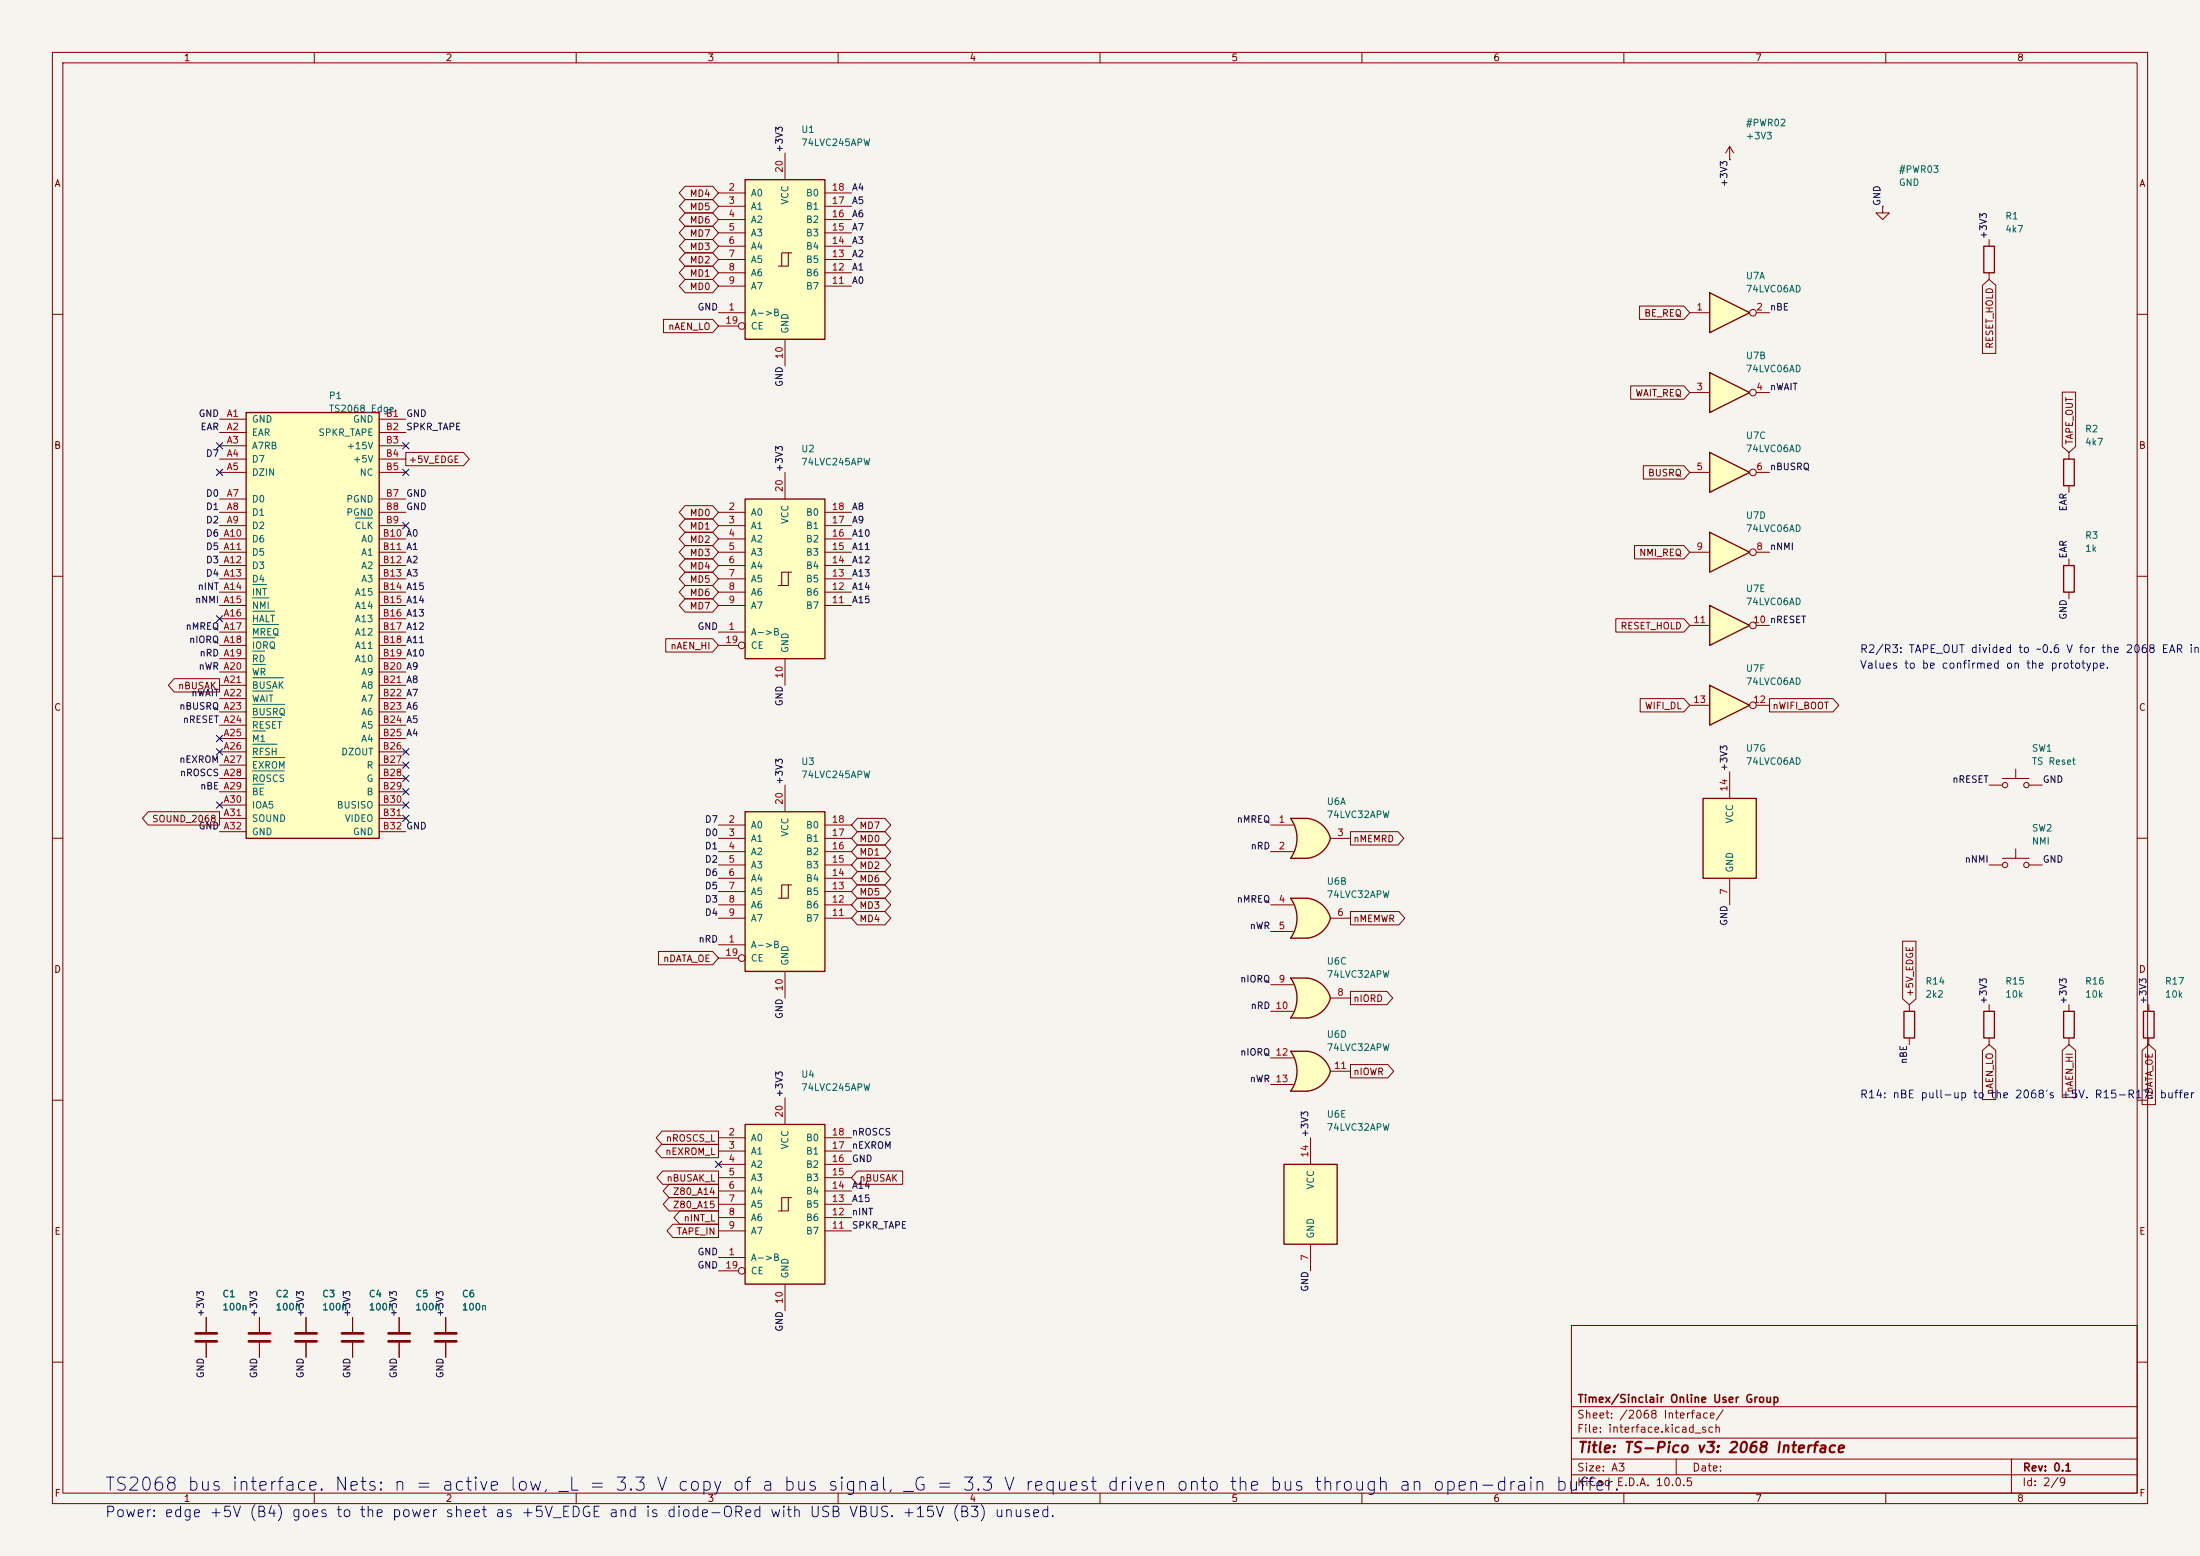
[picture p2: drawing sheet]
<svg xmlns="http://www.w3.org/2000/svg" width="420mm" height="297mm" viewBox="0 0 420 297" stroke-linecap="round" stroke-linejoin="round" font-family="sans-serif">
<path d="M0 0h420v297h-420z" fill="#f5f4ef" stroke="#f5f4ef" stroke-width=".19"/>
<g fill="none" stroke="#840000" stroke-width=".19">
<path d="M10 10h400v277h-400zM12 12h396v273h-396zM60 10v2M110 10v2M160 10v2M210 10v2M260 10v2M310 10v2M360 10v2M10 60h2M408 60h2M10 110h2"/>
<path d="M408 110h2M10 160h2M408 160h2M10 210h2M408 210h2M300 253h108v32h-108zM10 260h2M300 278.5h108M300 274.5h108M300 268.5h108M320 278.5v3M384 278.5v6.5"/>
<path d="M408 260h2M60 285v2M110 285v2M160 285v2M210 285v2M260 285v2M300 281.5h108M310 285v2M360 285v2"/>
</g>
<path d="M326.4 71.1l7.6 3.8-7.6 3.8z" fill="#ffffc2"/>
<path d="M326.4 71.1l7.6 3.8-7.6 3.8zM363.5 193h2v5.1h-2zM378.7 193h2v5.1h-2z" fill="none" stroke="#840000" stroke-width=".25"/>
<g fill="none" stroke="#840000" stroke-width=".19">
<path d="M322.6 74.9h3.8M335.3 74.9h2.5M364.5 191.8v1.2M364.5 198.1v1.3M379.7 191.8v1.2M379.7 198.1v1.3"/>
<circle cx="334.6" cy="74.9" r=".63"/>
</g>
<path d="M142.2 95.3h15.3v30.4h-15.3z" fill="#ffffc2"/>
<g fill="none" stroke="#840000" stroke-width=".19">
<path d="M137.2 97.8h5M149.9 90.2v5.1M157.5 97.8h5.1M137.2 100.3h5M137.2 102.9h5M137.2 105.4h5M137.2 108h5M137.2 110.5h5M137.2 113h5M137.2 115.6h5M150.5 109.2h-1.3v2.6M151.1 109.2h-.6v2.6h-1.9"/>
<path d="M157.5 100.3h5.1M157.5 102.9h5.1M157.5 105.4h5.1M157.5 108h5.1M157.5 110.5h5.1M157.5 113h5.1M157.5 115.6h5.1M137.2 120.7h5M137.2 123.2h3.8M149.9 125.7v5.1"/>
<circle cx="141.6" cy="123.2" r=".63"/>
</g>
<path d="M142.2 95.3h15.3v30.4h-15.3z" fill="none" stroke="#840000" stroke-width=".25"/>
<path d="M142.2 154.9h15.3v30.5h-15.3z" fill="#ffffc2"/>
<g fill="none" stroke="#840000" stroke-width=".19">
<path d="M137.2 157.5h5M149.9 149.9v5M157.5 157.5h5.1M379.7 149.9h2.6M382.3 148.6h5M384.8 146.8v1.8M387.3 149.9h2.6M137.2 160h5M137.2 162.6h5M137.2 165.1h5M137.2 167.6h5M137.2 170.2h5"/>
<path d="M137.2 172.7h5M137.2 175.3h5M150.5 168.9h-1.3v2.6M151.1 168.9h-.6v2.6h-1.9M157.5 160h5.1M157.5 162.6h5.1M157.5 165.1h5.1M157.5 167.6h5.1M157.5 170.2h5.1M157.5 172.7h5.1M157.5 175.3h5.1M379.7 165.1h2.6"/>
<path d="M382.3 163.8h5M384.8 162.1v1.7M387.3 165.1h2.6M137.2 180.3h5M137.2 182.9h3.8M149.9 185.4v5.1"/>
<circle cx="382.8" cy="149.9" r=".51"/>
<circle cx="386.8" cy="149.9" r=".51"/>
<circle cx="382.8" cy="165.1" r=".51"/>
<circle cx="386.8" cy="165.1" r=".51"/>
<circle cx="141.6" cy="182.9" r=".63"/>
</g>
<path d="M142.2 154.9h15.3v30.5h-15.3z" fill="none" stroke="#840000" stroke-width=".25"/>
<path d="M246.4 200.7h3.2M246.4 208.3h3.2" fill="none" stroke="#ffffc2" stroke-width=".19"/>
<g fill="#ffffc2" stroke="#ffffc2" stroke-width=".19">
<path d="M249 203.1l5 1.4a5.2 5.2 0 0 1-4.4 3.8z"/>
<path d="M249.6 200.7a5.1 5.1 0 0 1 4.4 3.8l-5 1.3z"/>
</g>
<path d="M246.4 200.7h3.2v7.6h-3.2a6.7 6.7 0 0 0 0-7.6z" fill="#ffffc2"/>
<path d="M409.2 193h2v5.1h-2zM246.4 200.7h3.2a5.1 5.1 0 0 1 4.4 3.8 5.2 5.2 0 0 1-4.4 3.8h-3.2a6.6 6.6 0 0 0 0-7.6z" fill="none" stroke="#840000" stroke-width=".25"/>
<path d="M410.2 191.8v1.2M410.2 198.1v1.3M242.6 201.9h4.3M242.6 207h4.3M254 204.5h3.8" fill="none" stroke="#840000" stroke-width=".19"/>
<path d="M245.1 222.2h10.2v15.3h-10.2z" fill="#ffffc2"/>
<path d="M245.1 222.2h10.2v15.3h-10.2z" fill="none" stroke="#840000" stroke-width=".25"/>
<path d="M250.2 217.2v5M250.2 237.5v5.1" fill="none" stroke="#840000" stroke-width=".19"/>
<path d="M142.2 214.6h15.3v30.5h-15.3z" fill="#ffffc2"/>
<g fill="none" stroke="#840000" stroke-width=".19">
<path d="M137.2 217.2h5M137.2 219.7h5M149.9 209.6v5M157.5 217.2h5.1M157.5 219.7h5.1M137.2 222.2h5M137.2 224.8h5M137.2 227.3h5M137.2 229.9h5M137.2 232.4h5M137.2 234.9h5M150.5 228.6h-1.3v2.5"/>
<path d="M151.1 228.6h-.6v2.5h-1.9M157.5 222.2h5.1M157.5 224.8h5.1M157.5 227.3h5.1M157.5 229.9h5.1M157.5 232.4h5.1M157.5 234.9h5.1M137.2 240h5M137.2 242.6h3.8M149.9 245.1v5.1"/>
<circle cx="141.6" cy="242.6" r=".63"/>
</g>
<path d="M142.2 214.6h15.3v30.5h-15.3z" fill="none" stroke="#840000" stroke-width=".25"/>
<path d="M246.4 186.7h3.2M246.4 194.3h3.2" fill="none" stroke="#ffffc2" stroke-width=".19"/>
<g fill="#ffffc2" stroke="#ffffc2" stroke-width=".19">
<path d="M249 189.1l5 1.4a5.2 5.2 0 0 1-4.4 3.8z"/>
<path d="M249.6 186.7a5.1 5.1 0 0 1 4.4 3.8l-5 1.3z"/>
</g>
<path d="M246.4 186.7h3.2v7.6h-3.2a6.7 6.7 0 0 0 0-7.6z" fill="#ffffc2"/>
<path d="M246.4 186.7h3.2a5.1 5.1 0 0 1 4.4 3.8 5.2 5.2 0 0 1-4.4 3.8h-3.2a6.6 6.6 0 0 0 0-7.6z" fill="none" stroke="#840000" stroke-width=".25"/>
<path d="M242.6 188h4.3M242.6 193h4.3M254 190.5h3.8" fill="none" stroke="#840000" stroke-width=".19"/>
<path d="M246.4 156.2h3.2M246.4 163.8h3.2" fill="none" stroke="#ffffc2" stroke-width=".19"/>
<g fill="#ffffc2" stroke="#ffffc2" stroke-width=".19">
<path d="M249 158.7l5 1.3a5.2 5.2 0 0 1-4.4 3.8z"/>
<path d="M249.6 156.2a5.1 5.1 0 0 1 4.4 3.8l-5 1.3z"/>
</g>
<path d="M246.4 156.2h3.2v7.6h-3.2a6.7 6.7 0 0 0 0-7.6z" fill="#ffffc2"/>
<path d="M246.4 156.2h3.2a5.1 5.1 0 0 1 4.4 3.8 5.2 5.2 0 0 1-4.4 3.8h-3.2a6.6 6.6 0 0 0 0-7.6z" fill="none" stroke="#840000" stroke-width=".25"/>
<path d="M242.6 157.5h4.3M242.6 162.6h4.3M254 160h3.8" fill="none" stroke="#840000" stroke-width=".19"/>
<path d="M246.4 171.5h3.2M246.4 179.1h3.2" fill="none" stroke="#ffffc2" stroke-width=".19"/>
<g fill="#ffffc2" stroke="#ffffc2" stroke-width=".19">
<path d="M249 173.9l5 1.4a5.2 5.2 0 0 1-4.4 3.8z"/>
<path d="M249.6 171.5a5.1 5.1 0 0 1 4.4 3.8l-5 1.3z"/>
</g>
<path d="M246.4 171.5h3.2v7.6h-3.2a6.7 6.7 0 0 0 0-7.6z" fill="#ffffc2"/>
<path d="M246.4 171.5h3.2a5.1 5.1 0 0 1 4.4 3.8 5.2 5.2 0 0 1-4.4 3.8h-3.2a6.6 6.6 0 0 0 0-7.6z" fill="none" stroke="#840000" stroke-width=".25"/>
<path d="M330.2 30.5h.1M330.2 27.9l-.8 1.3M330.2 27.9l.8 1.3M330.2 27.9v2.6M242.6 172.7h4.3M242.6 177.8h4.3M254 175.3h3.8" fill="none" stroke="#840000" stroke-width=".19"/>
<path d="M142.2 34.3h15.3v30.5h-15.3z" fill="#ffffc2"/>
<g fill="none" stroke="#840000" stroke-width=".19">
<path d="M137.2 36.8h5M137.2 39.4h5M149.9 29.2v5.1M157.5 36.8h5.1M157.5 39.4h5.1M137.2 59.7h5M137.2 41.9h5M137.2 44.5h5M137.2 47h5M137.2 49.5h5M137.2 52.1h5M137.2 54.6h5"/>
<path d="M150.5 48.3h-1.3v2.5M151.1 48.3h-.6v2.5h-1.9M157.5 41.9h5.1M157.5 44.5h5.1M157.5 47h5.1M157.5 49.5h5.1M157.5 52.1h5.1M157.5 54.6h5.1M137.2 62.2h3.8M149.9 64.8v5.1M395 191.8v1.2M395 198.1v1.3"/>
<path d="M85.1 251.5v2.8M85.1 256.3v2.8"/>
<circle cx="141.6" cy="62.2" r=".63"/>
</g>
<path d="M142.2 34.3h15.3v30.5h-15.3zM394 193h2v5.1h-2z" fill="none" stroke="#840000" stroke-width=".25"/>
<path d="M83.1 254.5h4M83.1 256h4" fill="none" stroke="#840000" stroke-width=".51"/>
<path d="M325.1 152.4h10.2v15.2h-10.2z" fill="#ffffc2"/>
<path d="M325.1 152.4h10.2v15.2h-10.2z" fill="none" stroke="#840000" stroke-width=".25"/>
<path d="M330.2 147.3v5.1M330.2 167.6v5.1M67.3 251.5v2.8M67.3 256.3v2.8" fill="none" stroke="#840000" stroke-width=".19"/>
<path d="M65.3 254.5h4M65.3 256h4" fill="none" stroke="#840000" stroke-width=".51"/>
<path d="M326.4 130.8l7.6 3.8-7.6 3.8z" fill="#ffffc2"/>
<path d="M326.4 130.8l7.6 3.8-7.6 3.8z" fill="none" stroke="#840000" stroke-width=".25"/>
<g fill="none" stroke="#840000" stroke-width=".19">
<path d="M322.6 134.6h3.8M335.3 134.6h2.5M58.4 251.5v2.8M58.4 256.3v2.8"/>
<circle cx="334.6" cy="134.6" r=".63"/>
</g>
<path d="M56.4 254.5h4.1M56.4 256h4.1" fill="none" stroke="#840000" stroke-width=".51"/>
<path d="M47 78.7h25.4v81.3h-25.4z" fill="#ffffc2"/>
<path d="M47 78.7h25.4v81.3h-25.4z" fill="none" stroke="#840000" stroke-width=".25"/>
<g fill="none" stroke="#840000" stroke-width=".19">
<path d="M41.9 80h5.1M41.9 82.6h5.1M41.9 85.1h5.1M41.9 87.6h5.1M41.9 90.2h5.1M41.9 95.3h5.1M41.9 97.8h5.1M72.4 80h5.1M72.4 82.6h5.1M72.4 85.1h5.1M72.4 87.6h5.1M72.4 90.2h5.1"/>
<path d="M72.4 95.3h5.1M72.4 97.8h5.1M41.9 100.3h5.1M41.9 102.9h5.1M41.9 105.4h5.1M41.9 108h5.1M41.9 110.5h5.1M41.9 113h5.1M41.9 115.6h5.1M41.9 118.1h5.1M72.4 100.3h5.1M72.4 102.9h5.1"/>
<path d="M72.4 105.4h5.1M72.4 108h5.1M72.4 110.5h5.1M72.4 113h5.1M72.4 115.6h5.1M72.4 118.1h5.1M41.9 120.7h5.1M41.9 123.2h5.1M41.9 125.7h5.1M41.9 128.3h5.1M41.9 130.8h5.1M41.9 133.4h5.1"/>
<path d="M41.9 135.9h5.1M41.9 138.4h5.1M72.4 120.7h5.1M72.4 123.2h5.1M72.4 125.7h5.1M72.4 128.3h5.1M72.4 130.8h5.1M72.4 133.4h5.1M72.4 135.9h5.1M72.4 138.4h5.1M41.9 141h5.1M41.9 143.5h5.1"/>
<path d="M41.9 146.1h5.1M41.9 148.6h5.1M41.9 151.1h5.1M41.9 153.7h5.1M41.9 156.2h5.1M41.9 158.8h5.1M72.4 141h5.1M72.4 143.5h5.1M72.4 146.1h5.1M72.4 148.6h5.1M72.4 151.1h5.1M72.4 153.7h5.1"/>
<path d="M72.4 156.2h5.1M72.4 158.8h5.1M76.2 251.5v2.8M76.2 256.3v2.8"/>
</g>
<g fill="none" stroke="#006464" stroke-width=".19">
<path d="M67.8 98.9h3.3M48.2 111.6h2.7M48.2 114.1h3.2M48.2 116.7h4.2M48.2 119.2h5M48.2 121.7h4.3M48.2 124.3h2.3M48.2 126.8h2.5M48.2 129.4h5.9M48.2 131.9h3.9M48.2 134.4h6.2M48.2 137h5.5"/>
<path d="M48.2 139.5h2.4M48.2 142.1h4.7M48.2 144.6h6.2M48.2 147.1h6.1M48.2 149.7h2.2"/>
</g>
<path d="M74.2 254.5h4M74.2 256h4" fill="none" stroke="#840000" stroke-width=".51"/>
<path d="M326.4 55.9l7.6 3.8-7.6 3.8z" fill="#ffffc2"/>
<path d="M326.4 55.9l7.6 3.8-7.6 3.8zM394 87.6h2v5.1h-2zM394 108h2v5h-2z" fill="none" stroke="#840000" stroke-width=".25"/>
<g fill="none" stroke="#840000" stroke-width=".19">
<path d="M322.6 59.7h3.8M335.3 59.7h2.5M395 86.4v1.2M395 92.7v1.3M395 106.7v1.3M395 113v1.3"/>
<circle cx="334.6" cy="59.7" r=".63"/>
</g>
<path d="M326.4 101.6l7.6 3.8-7.6 3.8z" fill="#ffffc2"/>
<path d="M378.7 47h2v5.1h-2zM326.4 101.6l7.6 3.8-7.6 3.8z" fill="none" stroke="#840000" stroke-width=".25"/>
<g fill="none" stroke="#840000" stroke-width=".19">
<path d="M359.4 39.4v1.2h1.3l-1.3 1.3-1.3-1.3h1.3M359.4 39.4h.1M379.7 45.7v1.3M379.7 52.1v1.2M322.6 105.4h3.8M335.3 105.4h2.5"/>
<circle cx="334.6" cy="105.4" r=".63"/>
</g>
<path d="M326.4 115.6l7.6 3.8-7.6 3.8z" fill="#ffffc2"/>
<path d="M326.4 115.6l7.6 3.8-7.6 3.8z" fill="none" stroke="#840000" stroke-width=".25"/>
<g fill="none" stroke="#840000" stroke-width=".19">
<path d="M322.6 119.4h3.8M335.3 119.4h2.5"/>
<circle cx="334.6" cy="119.4" r=".63"/>
</g>
<path d="M326.4 86.4l7.6 3.8-7.6 3.8z" fill="#ffffc2"/>
<path d="M326.4 86.4l7.6 3.8-7.6 3.8z" fill="none" stroke="#840000" stroke-width=".25"/>
<g fill="none" stroke="#840000" stroke-width=".19">
<path d="M130.8 35.6h5.2l1.2 1.2-1.2 1.3h-5.2l-1.1-1.3zM130.8 38.1h5.2l1.2 1.3-1.2 1.2h-5.2l-1.1-1.2zM130.8 45.7h5.2l1.2 1.3-1.2 1.3h-5.2l-1.1-1.3zM130.8 53.3h5.2l1.2 1.3-1.2 1.3h-5.2l-1.1-1.3zM130.8 50.8h5.2l1.2 1.3-1.2 1.2h-5.2l-1.1-1.2zM130.8 48.3h5.2l1.2 1.2-1.2 1.3h-5.2l-1.1-1.3zM130.8 40.6h5.2l1.2 1.3-1.2 1.3h-5.2l-1.1-1.3zM130.8 43.2h5.2l1.2 1.3-1.2 1.2h-5.2l-1.1-1.2zM313 58.4h8.5l1.1 1.3-1.1 1.3h-8.5zM378.5 54.5l1.2-1.2 1.3 1.2v13h-2.5zM126.7 61h9.3l1.2 1.2-1.2 1.3h-9.3zM311.3 73.7h10.2l1.1 1.2-1.1 1.3h-10.2z"/>
<path d="M393.7 74.8h2.5v10.4l-1.2 1.2-1.3-1.2zM77.5 86.4h11l1.1 1.2-1.1 1.3h-11zM130.8 99.1h5.2l1.2 1.2-1.2 1.3h-5.2l-1.1-1.3zM130.8 96.5h5.2l1.2 1.3-1.2 1.3h-5.2l-1.1-1.3zM313.7 88.9h7.8l1.1 1.3-1.1 1.2h-7.8zM322.6 90.2h3.8M335.3 90.2h2.5M130.8 106.7h5.2l1.2 1.3-1.2 1.2h-5.2l-1.1-1.2zM130.8 104.1h5.2l1.2 1.3-1.2 1.3h-5.2l-1.1-1.3zM130.8 101.6h5.2l1.2 1.3-1.2 1.2h-5.2l-1.1-1.2zM130.8 114.3h5.2l1.2 1.3-1.2 1.2h-5.2l-1.1-1.2zM130.8 111.8h5.2l1.2 1.2-1.2 1.3h-5.2l-1.1-1.3z"/>
<path d="M130.8 109.2h5.2l1.2 1.3-1.2 1.3h-5.2l-1.1-1.3zM308.5 118.1h13l1.1 1.3-1.1 1.3h-13zM312 104.1h9.5l1.1 1.3-1.1 1.3h-9.5zM33.3 129.5h8.6v2.6h-8.6l-1.2-1.3zM127.1 121.9h8.9l1.2 1.3-1.2 1.3h-8.9zM313.1 133.3h8.4l1.1 1.3-1.1 1.3h-8.4zM337.8 133.3h12.1l1.1 1.3-1.1 1.3h-12.1zM28.3 154.9h13.6v2.6h-13.6l-1.1-1.3zM163.7 158.7h5.2l1.1 1.3-1.1 1.3h-5.2l-1.1-1.3zM163.7 156.2h5.2l1.1 1.3-1.1 1.3h-5.2l-1.1-1.3zM257.8 158.7h9.1l1.1 1.3-1.1 1.3h-9.1zM163.7 174h5.2l1.1 1.3-1.1 1.2h-5.2l-1.1-1.2z"/>
<path d="M163.7 171.4h5.2l1.1 1.3-1.1 1.3h-5.2l-1.1-1.3zM163.7 168.9h5.2l1.1 1.3-1.1 1.3h-5.2l-1.1-1.3zM163.7 166.4h5.2l1.1 1.2-1.1 1.3h-5.2l-1.1-1.3zM163.7 163.8h5.2l1.1 1.3-1.1 1.3h-5.2l-1.1-1.3zM163.7 161.3h5.2l1.1 1.3-1.1 1.2h-5.2l-1.1-1.2zM257.8 174h9.3l1.1 1.3-1.1 1.2h-9.3zM363.2 179.6h2.6v11.1l-1.3 1.1-1.3-1.1zM125.7 181.6h10.3l1.2 1.3-1.2 1.3h-10.3zM257.8 189.2h7l1.1 1.3-1.1 1.3h-7zM126.3 218.4h10.9v2.6h-10.9l-1.1-1.3zM126.4 215.9h10.8v2.5h-10.8l-1.1-1.2zM257.8 203.2h7.1l1.2 1.3-1.2 1.2h-7.1z"/>
<path d="M378.5 200.5l1.2-1.1 1.3 1.1v9.4h-2.5zM393.7 200.5l1.3-1.1 1.2 1.1v9h-2.5zM408.9 200.5l1.3-1.1 1.3 1.1v10.3h-2.6zM126.5 223.5h10.7v2.6h-10.7l-1.1-1.3zM127.7 226.1h9.5v2.5h-9.5l-1.1-1.3zM127.7 228.6h9.5v2.5h-9.5l-1.1-1.2zM128.4 233.7h8.8v2.5h-8.8l-1.1-1.3zM129.8 231.1h7.4v2.6h-7.4l-1.1-1.3zM163.7 223.5h8.6v2.6h-8.6l-1.1-1.3zM39.4 251.5v2.8M39.4 256.3v2.8M49.5 251.5v2.8"/>
<path d="M49.5 256.3v2.8M58.4 251.5v2.8M58.4 256.3v2.8M67.3 251.5v2.8M67.3 256.3v2.8M76.2 251.5v2.8M76.2 256.3v2.8M85.1 251.5v2.8M85.1 256.3v2.8"/>
<circle cx="334.6" cy="90.2" r=".63"/>
</g>
<path d="M37.3 254.5h4.1M37.3 256h4.1M47.5 254.5h4.1M47.5 256h4.1" fill="none" stroke="#840000" stroke-width=".51"/>
<g fill="none" stroke="#000084" stroke-width=".19">
<path d="M41.3 84.5l1.2 1.2M41.3 89.6l1.2 1.2M42.5 84.5l-1.2 1.2M42.5 89.6l-1.2 1.2M76.9 84.5l1.2 1.2M76.9 89.6l1.2 1.2M76.9 99.7l1.2 1.2M78.1 84.5l-1.2 1.2M78.1 89.6l-1.2 1.2M78.1 99.7l-1.2 1.2M41.3 117.5l1.2 1.2M42.5 117.5l-1.2 1.2"/>
<path d="M41.3 153.1l1.2 1.2M41.3 142.9l1.2 1.2M41.3 140.4l1.2 1.2M42.5 153.1l-1.2 1.2M42.5 142.9l-1.2 1.2M42.5 140.4l-1.2 1.2M76.9 155.6l1.2 1.2M76.9 153.1l1.2 1.2M76.9 150.5l1.2 1.2M76.9 148l1.2 1.2M76.9 145.4l1.2 1.3M76.9 142.9l1.2 1.2"/>
<path d="M78.1 155.6l-1.2 1.2M78.1 153.1l-1.2 1.2M78.1 150.5l-1.2 1.2M78.1 148l-1.2 1.2M78.1 145.4l-1.2 1.3M78.1 142.9l-1.2 1.2M136.6 221.6l1.2 1.3M137.8 221.6l-1.2 1.3"/>
</g>
<g font-size="2.5" fill="#0000c2">
<text x="19.9" y="285.2">TS2068 bus interface. Nets: n = active low, _L</text>
<text x="112.2" y="285.2">= 3.3 V copy of a bus signal, _G = 3.3 V request</text>
<text x="211.2" y="285.2">driven onto the bus through an open-drain buffer.</text>
</g>
<text font-size="2" fill="#840000" x="301" y="277.8">Title: TS-Pico v3: 2068 Interface</text>
<text font-size="2" fill="#0000c2" x="19.9" y="290.1">Power: edge +5V (B4) goes to the power sheet as +5V_EDGE and is diode-ORed with USB VBUS. +15V (B3) unused.</text>
<g font-size="1.5" fill="#0000c2">
<text x="355" y="125">R2/R3: TAPE_OUT divided to ~0.6 V for the 2068 EAR inp</text>
<text x="355" y="128">Values to be confirmed on the prototype.</text>
<text x="355" y="210">R14: nBE pull-up to the 2068's +5V. R15-R17:</text>
<text x="412.2" y="210">buffer e</text>
</g>
<g font-size="1.5" fill="#840000">
<text x="301" y="268.1">Timex/Sinclair Online User Group</text>
<text x="300.9" y="273.8">File: interface.kicad_sch</text>
<text x="300.9" y="271.1">Sheet: /2068 Interface/</text>
<text x="300.9" y="281.2">Size: A3</text>
<text x="322.9" y="281.2">Date:</text>
<text x="386" y="281.2">Rev: 0.1</text>
<text x="300.9" y="284">KiCad E.D.A. 10.0.5</text>
<text x="385.9" y="284">Id: 2/9</text>
</g>
<g font-size="1.3" fill="#840000">
<text x="35" y="12">1</text>
<text x="85" y="12">2</text>
<text x="135" y="12">3</text>
<text x="185" y="12">4</text>
<text x="235" y="12">5</text>
<text x="285" y="12">6</text>
<text x="335" y="12">7</text>
<text x="385" y="12">8</text>
<text x="10.3" y="36">A</text>
<text x="408.3" y="36">A</text>
<text x="131.6" y="37.9">MD4</text>
<text x="131.6" y="40.4">MD5</text>
<text x="131.6" y="43">MD6</text>
<text x="131.6" y="45.5">MD7</text>
<text x="131.6" y="48">MD3</text>
<text x="131.6" y="53.1">MD1</text>
<text x="131.6" y="50.6">MD2</text>
<text x="131.6" y="55.7">MD0</text>
<text x="127.5" y="63.3">nAEN_LO</text>
<text x="313.8" y="60.7">BE_REQ</text>
<text x="380.8" y="66.7" transform="rotate(-90 380.8 66.7)">RESET_HOLD</text>
<text x="312.1" y="76">WAIT_REQ</text>
<text x="10.2" y="86">B</text>
<text x="77.9" y="88.7">+5V_EDGE</text>
<text x="396" y="85" transform="rotate(-90 396 85)">TAPE_OUT</text>
<text x="408.2" y="86">B</text>
<text x="314.5" y="91.2">BUSRQ</text>
<text x="131.6" y="101.4">MD1</text>
<text x="131.6" y="98.8">MD0</text>
<text x="131.6" y="106.5">MD3</text>
<text x="131.6" y="103.9">MD2</text>
<text x="312.8" y="106.5">NMI_REQ</text>
<text x="131.6" y="109">MD4</text>
<text x="131.6" y="111.5">MD5</text>
<text x="131.6" y="116.6">MD7</text>
<text x="131.6" y="114.1">MD6</text>
<text x="127.9" y="124.2">nAEN_HI</text>
<text x="309.3" y="120.4">RESET_HOLD</text>
<text x="33.9" y="131.9">nBUSAK</text>
<text x="10.2" y="136">C</text>
<text x="313.9" y="135.7">WIFI_DL</text>
<text x="338.3" y="135.7">nWIFI_BOOT</text>
<text x="408.2" y="136">C</text>
<text x="28.9" y="157.3">SOUND_2068</text>
<text x="164" y="161.1">MD0</text>
<text x="164" y="158.5">MD7</text>
<text x="258.3" y="161.1">nMEMRD</text>
<text x="164" y="166.2">MD2</text>
<text x="164" y="163.6">MD1</text>
<text x="164" y="173.8">MD3</text>
<text x="164" y="171.2">MD5</text>
<text x="164" y="168.7">MD6</text>
<text x="164" y="176.3">MD4</text>
<text x="258.3" y="176.3">nMEMWR</text>
<text x="10.2" y="186">D</text>
<text x="126.5" y="183.9">nDATA_OE</text>
<text x="408.2" y="186">D</text>
<text x="258.3" y="191.6">nIORD</text>
<text x="365.5" y="190.4" transform="rotate(-90 365.5 190.4)">+5V_EDGE</text>
<text x="258.3" y="205.5">nIOWR</text>
<text x="380.8" y="209.1" transform="rotate(-90 380.8 209.1)">nAEN_LO</text>
<text x="396" y="208.7" transform="rotate(-90 396 208.7)">nAEN_HI</text>
<text x="411.3" y="210.1" transform="rotate(-90 411.3 210.1)">nDATA_OE</text>
<text x="126.9" y="220.8">nEXROM_L</text>
<text x="127" y="218.2">nROSCS_L</text>
<text x="127.1" y="225.8">nBUSAK_L</text>
<text x="164" y="225.8">nBUSAK</text>
<text x="128.4" y="228.4">Z80_A14</text>
<text x="128.4" y="230.9">Z80_A15</text>
<text x="130.4" y="233.5">nINT_L</text>
<text x="10.3" y="236">E</text>
<text x="129.1" y="236">TAPE_IN</text>
<text x="408.3" y="236">E</text>
<text x="10.3" y="286">F</text>
<text x="35" y="287">1</text>
<text x="85" y="287">2</text>
<text x="135" y="287">3</text>
<text x="185" y="287">4</text>
<text x="235" y="287">5</text>
<text x="285" y="287">6</text>
<text x="335" y="287">7</text>
<text x="385" y="287">8</text>
<text x="408.3" y="286">F</text>
</g>
<g font-size="1.3" fill="#0f0f0f">
<text x="149.7" y="29.2" transform="rotate(-90 149.7 29.2)">+3V3</text>
<text x="330.1" y="35.8" transform="rotate(-90 330.1 35.8)">+3V3</text>
<text x="162.5" y="41.8">A6</text>
<text x="162.5" y="39.2">A5</text>
<text x="162.5" y="36.7">A4</text>
<text x="359.3" y="39.4" transform="rotate(-90 359.3 39.4)">GND</text>
<text x="162.5" y="44.3">A7</text>
<text x="162.5" y="46.9">A3</text>
<text x="379.6" y="45.7" transform="rotate(-90 379.6 45.7)">+3V3</text>
<text x="162.5" y="49.4">A2</text>
<text x="162.5" y="51.9">A1</text>
<text x="133.1" y="59.6">GND</text>
<text x="162.5" y="54.5">A0</text>
<text x="337.8" y="59.6">nBE</text>
<text x="149.7" y="73.9" transform="rotate(-90 149.7 73.9)">GND</text>
<text x="337.8" y="74.8">nWAIT</text>
<text x="37.8" y="79.9">GND</text>
<text x="38.2" y="82.4">EAR</text>
<text x="77.4" y="79.9">GND</text>
<text x="77.4" y="82.4">SPKR_TAPE</text>
<text x="39.2" y="87.5">D7</text>
<text x="39.2" y="95.1">D0</text>
<text x="77.4" y="95.1">GND</text>
<text x="149.7" y="90.2" transform="rotate(-90 149.7 90.2)">+3V3</text>
<text x="337.8" y="90">nBUSRQ</text>
<text x="39.2" y="97.7">D1</text>
<text x="39.2" y="100.2">D2</text>
<text x="77.4" y="97.7">GND</text>
<text x="162.5" y="97.7">A8</text>
<text x="162.5" y="100.2">A9</text>
<text x="394.8" y="97.7" transform="rotate(-90 394.8 97.7)">EAR</text>
<text x="39.2" y="107.8">D3 A12</text>
<text x="39.2" y="105.3">D5 A11</text>
<text x="39.2" y="102.7">D6 A10</text>
<text x="162.5" y="102.7">A10</text>
<text x="162.5" y="105.3">A11</text>
<text x="162.5" y="107.8">A12</text>
<text x="337.8" y="105.3">nNMI</text>
<text x="394.8" y="106.7" transform="rotate(-90 394.8 106.7)">EAR</text>
<text x="37.6" y="112.9">nINT A14</text>
<text x="39.2" y="110.4">D4 A13</text>
<text x="162.5" y="112.9">A14</text>
<text x="162.5" y="110.4">A13</text>
<text x="37.1" y="115.4">nNMI A15</text>
<text x="162.5" y="115.4">A15</text>
<text x="394.8" y="118.4" transform="rotate(-90 394.8 118.4)">GND</text>
<text x="35.3" y="120.5">nMREQ A17</text>
<text x="36" y="123.1">nIORQ A18</text>
<text x="38" y="125.6">nRD A19</text>
<text x="133.1" y="120.5">GND</text>
<text x="37.8" y="128.1">nWR A20</text>
<text x="34.1" y="135.8">nBUSRQ A23</text>
<text x="36.4" y="133.2">nWAIT A22</text>
<text x="149.7" y="134.9" transform="rotate(-90 149.7 134.9)">GND</text>
<text x="34.8" y="138.3">nRESET A24</text>
<text x="34.1" y="145.9">nEXROM A27</text>
<text x="34.2" y="148.5">nROSCS A28</text>
<text x="149.7" y="149.9" transform="rotate(-90 149.7 149.9)">+3V3</text>
<text x="330.1" y="147.3" transform="rotate(-90 330.1 147.3)">+3V3</text>
<text x="372.6" y="149.7">nRESET</text>
<text x="389.9" y="149.7">GND</text>
<text x="38.1" y="151">nBE A29</text>
<text x="37.8" y="158.6">GND A32</text>
<text x="134.5" y="157.4">D7</text>
<text x="134.5" y="159.9">D0</text>
<text x="236" y="157.4">nMREQ</text>
<text x="134.5" y="162.4">D1</text>
<text x="134.5" y="165">D2</text>
<text x="134.5" y="167.5">D6</text>
<text x="238.7" y="162.4">nRD</text>
<text x="375" y="165">nNMI</text>
<text x="389.9" y="165">GND</text>
<text x="134.5" y="170.1">D5</text>
<text x="134.5" y="172.6">D3</text>
<text x="236" y="172.6">nMREQ</text>
<text x="134.5" y="175.1">D4</text>
<text x="238.5" y="177.7">nWR</text>
<text x="330.1" y="176.8" transform="rotate(-90 330.1 176.8)">GND</text>
<text x="133.2" y="180.2">nRD</text>
<text x="236.7" y="187.8">nIORQ</text>
<text x="379.6" y="191.8" transform="rotate(-90 379.6 191.8)">+3V3</text>
<text x="394.8" y="191.8" transform="rotate(-90 394.8 191.8)">+3V3</text>
<text x="410.1" y="191.8" transform="rotate(-90 410.1 191.8)">+3V3</text>
<text x="149.7" y="194.6" transform="rotate(-90 149.7 194.6)">GND</text>
<text x="238.7" y="192.9">nRD 10</text>
<text x="236.7" y="201.8">nIORQ 12</text>
<text x="364.4" y="203.2" transform="rotate(-90 364.4 203.2)">nBE</text>
<text x="149.7" y="209.6" transform="rotate(-90 149.7 209.6)">+3V3</text>
<text x="238.5" y="206.9">nWR 13</text>
<text x="162.5" y="217">nROSCS</text>
<text x="162.5" y="219.6">nEXROM</text>
<text x="250.1" y="217.2" transform="rotate(-90 250.1 217.2)">+3V3</text>
<text x="162.5" y="222.1">GND</text>
<text x="162.5" y="227.2">A14</text>
<text x="162.5" y="232.3">nINT</text>
<text x="162.5" y="229.7">A15</text>
<text x="133.1" y="239.9">GND</text>
<text x="162.5" y="234.8">SPKR_TAPE</text>
<text x="133.1" y="242.4">GND</text>
<text x="39.2" y="251.5" transform="rotate(-90 39.2 251.5)">+3V3</text>
<text x="49.4" y="251.5" transform="rotate(-90 49.4 251.5)">+3V3</text>
<text x="58.3" y="251.5" transform="rotate(-90 58.3 251.5)">+3V3</text>
<text x="67.2" y="251.5" transform="rotate(-90 67.2 251.5)">+3V3</text>
<text x="76.1" y="251.5" transform="rotate(-90 76.1 251.5)">+3V3</text>
<text x="85" y="251.5" transform="rotate(-90 85 251.5)">+3V3</text>
<text x="250.1" y="246.7" transform="rotate(-90 250.1 246.7)">GND</text>
<text x="149.7" y="254.3" transform="rotate(-90 149.7 254.3)">GND</text>
<text x="39.2" y="263.2" transform="rotate(-90 39.2 263.2)">GND</text>
<text x="49.4" y="263.2" transform="rotate(-90 49.4 263.2)">GND</text>
<text x="58.3" y="263.2" transform="rotate(-90 58.3 263.2)">GND</text>
<text x="67.2" y="263.2" transform="rotate(-90 67.2 263.2)">GND</text>
<text x="76.1" y="263.2" transform="rotate(-90 76.1 263.2)">GND</text>
<text x="85" y="263.2" transform="rotate(-90 85 263.2)">GND</text>
</g>
<g font-size="1.3" fill="#006464">
<text x="152.8" y="25.7">U1</text>
<text x="152.8" y="28.2">74LVC245APW</text>
<text x="333.2" y="24.4">#PWR02</text>
<text x="333.2" y="26.9">+3V3</text>
<text x="362.4" y="33.3">#PWR03</text>
<text x="362.4" y="35.8">GND</text>
<text x="143.2" y="37.8">A0</text>
<text x="143.2" y="40.3">A1</text>
<text x="150.8" y="39.2" transform="rotate(-90 150.8 39.2)">VCC</text>
<text x="153.8" y="40.3">B1</text>
<text x="153.8" y="37.8">B0</text>
<text x="143.2" y="42.9">A2</text>
<text x="143.2" y="45.4">A3</text>
<text x="143.2" y="48">A4</text>
<text x="153.8" y="48">B4</text>
<text x="153.8" y="45.4">B3</text>
<text x="153.8" y="42.9">B2</text>
<text x="382.7" y="42.2">R1</text>
<text x="382.7" y="44.7">4k7</text>
<text x="143.2" y="50.5">A5</text>
<text x="143.2" y="53">A6</text>
<text x="153.8" y="53">B6</text>
<text x="153.8" y="50.5">B5</text>
<text x="333.2" y="53.6">U7A</text>
<text x="143.2" y="55.6">A7</text>
<text x="153.8" y="55.6">B7</text>
<text x="333.2" y="56.1">74LVC06AD</text>
<text x="143.2" y="60.7">A-&gt;B</text>
<text x="143.2" y="63.2">CE</text>
<text x="150.8" y="63.8" transform="rotate(-90 150.8 63.8)">GND</text>
<text x="333.2" y="68.9">U7B</text>
<text x="333.2" y="71.4">74LVC06AD</text>
<text x="62.7" y="76.5">P1</text>
<text x="48" y="81">GND</text>
<text x="48" y="83.5">EAR</text>
<text x="60.7" y="83.5">SPKR_TAPE</text>
<text x="62.7" y="79">TS2068_Edge</text>
<text x="67.3" y="81">GND</text>
<text x="398" y="82.8">R2</text>
<text x="48" y="86.1">A7RB</text>
<text x="48" y="88.6">D7</text>
<text x="66.1" y="86.1">+15V</text>
<text x="67.3" y="88.6">+5V</text>
<text x="152.8" y="86.6">U2</text>
<text x="152.8" y="89.1">74LVC245APW</text>
<text x="333.2" y="84.1">U7C</text>
<text x="333.2" y="86.6">74LVC06AD</text>
<text x="398" y="85.3">4k7</text>
<text x="48" y="91.1">DZIN</text>
<text x="68.5" y="91.1">NC</text>
<text x="48" y="96.2">D0</text>
<text x="48" y="98.8">D1</text>
<text x="48" y="101.3">D2</text>
<text x="66" y="96.2">PGND</text>
<text x="66" y="98.8">PGND</text>
<text x="67.6" y="101.3">CLK</text>
<text x="143.2" y="98.8">A0</text>
<text x="143.2" y="101.3">A1</text>
<text x="150.8" y="100.1" transform="rotate(-90 150.8 100.1)">VCC</text>
<text x="153.8" y="101.3">B1</text>
<text x="153.8" y="98.8">B0</text>
<text x="333.2" y="99.3">U7D</text>
<text x="333.2" y="101.8">74LVC06AD</text>
<text x="48" y="103.8">D6</text>
<text x="48" y="106.4">D5</text>
<text x="68.8" y="103.8">A0</text>
<text x="68.8" y="106.4">A1</text>
<text x="143.2" y="103.8">A2</text>
<text x="143.2" y="106.4">A3</text>
<text x="153.8" y="106.4">B3</text>
<text x="153.8" y="103.8">B2</text>
<text x="398" y="103.1">R3</text>
<text x="398" y="105.6">1k</text>
<text x="48" y="108.9">D3</text>
<text x="48" y="111.5">D4</text>
<text x="48" y="114">INT</text>
<text x="67.6" y="114">A15</text>
<text x="68.8" y="108.9">A2</text>
<text x="68.8" y="111.5">A3</text>
<text x="143.2" y="108.9">A4</text>
<text x="143.2" y="111.5">A5</text>
<text x="143.2" y="114">A6</text>
<text x="153.8" y="114">B6</text>
<text x="153.8" y="111.5">B5</text>
<text x="153.8" y="108.9">B4</text>
<text x="333.2" y="113.3">U7E</text>
<text x="48" y="116.5">NMI</text>
<text x="48" y="119.1">HALT</text>
<text x="67.6" y="116.5">A14</text>
<text x="67.6" y="119.1">A13</text>
<text x="143.2" y="116.5">A7</text>
<text x="153.8" y="116.5">B7</text>
<text x="333.2" y="115.8">74LVC06AD</text>
<text x="48" y="121.6">MREQ</text>
<text x="48" y="124.2">IORQ</text>
<text x="67.6" y="121.6">A12</text>
<text x="67.6" y="124.2">A11</text>
<text x="143.2" y="121.6">A-&gt;B</text>
<text x="143.2" y="124.2">CE</text>
<text x="150.8" y="124.7" transform="rotate(-90 150.8 124.7)">GND</text>
<text x="48" y="126.7">RD</text>
<text x="48" y="129.2">WR</text>
<text x="48" y="131.8">BUSAK</text>
<text x="67.6" y="126.7">A10</text>
<text x="68.8" y="129.2">A9</text>
<text x="68.8" y="131.8">A8</text>
<text x="333.2" y="128.5">U7F</text>
<text x="333.2" y="131">74LVC06AD</text>
<text x="48" y="134.3">WAIT</text>
<text x="48" y="136.9">BUSRQ</text>
<text x="68.8" y="134.3">A7</text>
<text x="68.8" y="136.9">A6</text>
<text x="48" y="139.4">RESET</text>
<text x="48" y="141.9">M1</text>
<text x="68.8" y="139.4">A5</text>
<text x="68.8" y="141.9">A4</text>
<text x="333.2" y="143.8">U7G</text>
<text x="387.8" y="143.8">SW1</text>
<text x="48" y="144.5">RFSH</text>
<text x="48" y="147">EXROM</text>
<text x="48" y="149.6">ROSCS</text>
<text x="65" y="144.5">DZOUT</text>
<text x="69.9" y="147">R</text>
<text x="69.9" y="149.6">G</text>
<text x="152.8" y="146.3">U3</text>
<text x="152.8" y="148.8">74LVC245APW</text>
<text x="333.2" y="146.3">74LVC06AD</text>
<text x="387.8" y="146.3">TS Reset</text>
<text x="48" y="152.1">BE</text>
<text x="48" y="154.6">IOA5</text>
<text x="64.2" y="154.6">BUSISO</text>
<text x="69.9" y="152.1">B</text>
<text x="253.2" y="153.9">U6A</text>
<text x="48" y="157.2">SOUND</text>
<text x="48" y="159.7">GND</text>
<text x="65.7" y="157.2">VIDEO</text>
<text x="67.3" y="159.7">GND</text>
<text x="143.2" y="158.4">A0</text>
<text x="143.2" y="161">A1</text>
<text x="150.8" y="159.8" transform="rotate(-90 150.8 159.8)">VCC</text>
<text x="153.8" y="161">B1</text>
<text x="153.8" y="158.4">B0</text>
<text x="253.2" y="156.4">74LVC32APW</text>
<text x="331.2" y="157.3" transform="rotate(-90 331.2 157.3)">VCC</text>
<text x="387.8" y="159">SW2</text>
<text x="387.8" y="161.5">NMI</text>
<text x="143.2" y="163.5">A2</text>
<text x="143.2" y="166.1">A3</text>
<text x="153.8" y="166.1">B3</text>
<text x="153.8" y="163.5">B2</text>
<text x="331.2" y="166.7" transform="rotate(-90 331.2 166.7)">GND</text>
<text x="143.2" y="168.6">A4</text>
<text x="143.2" y="171.1">A5</text>
<text x="143.2" y="173.7">A6</text>
<text x="153.8" y="173.7">B6</text>
<text x="153.8" y="171.1">B5</text>
<text x="153.8" y="168.6">B4</text>
<text x="253.2" y="169.2">U6B</text>
<text x="253.2" y="171.7">74LVC32APW</text>
<text x="143.2" y="176.2">A7</text>
<text x="153.8" y="176.2">B7</text>
<text x="143.2" y="181.3">A-&gt;B</text>
<text x="143.2" y="183.8">CE</text>
<text x="150.8" y="184.4" transform="rotate(-90 150.8 184.4)">GND</text>
<text x="253.2" y="184.4">U6C</text>
<text x="253.2" y="186.9">74LVC32APW</text>
<text x="367.5" y="188.2">R14</text>
<text x="367.5" y="190.7">2k2</text>
<text x="382.7" y="188.2">R15</text>
<text x="382.7" y="190.7">10k</text>
<text x="398" y="188.2">R16</text>
<text x="398" y="190.7">10k</text>
<text x="413.2" y="188.2">R17</text>
<text x="413.2" y="190.7">10k</text>
<text x="253.2" y="198.4">U6D</text>
<text x="253.2" y="200.9">74LVC32APW</text>
<text x="152.8" y="206">U4</text>
<text x="152.8" y="208.5">74LVC245APW</text>
<text x="253.2" y="213.6">U6E</text>
<text x="143.2" y="218.1">A0</text>
<text x="143.2" y="220.7">A1</text>
<text x="150.8" y="219.5" transform="rotate(-90 150.8 219.5)">VCC</text>
<text x="153.8" y="220.7">B1</text>
<text x="153.8" y="218.1">B0</text>
<text x="253.2" y="216.1">74LVC32APW</text>
<text x="143.2" y="223.2">A2</text>
<text x="143.2" y="225.8">A3</text>
<text x="153.8" y="225.8">B3</text>
<text x="153.8" y="223.2">B2</text>
<text x="251.2" y="227.1" transform="rotate(-90 251.2 227.1)">VCC</text>
<text x="143.2" y="228.3">A4</text>
<text x="143.2" y="230.8">A5</text>
<text x="143.2" y="233.4">A6</text>
<text x="153.8" y="233.4">B6</text>
<text x="153.8" y="230.8">B5</text>
<text x="153.8" y="228.3">B4</text>
<text x="143.2" y="235.9">A7</text>
<text x="153.8" y="235.9">B7</text>
<text x="251.2" y="236.5" transform="rotate(-90 251.2 236.5)">GND</text>
<text x="143.2" y="241">A-&gt;B</text>
<text x="143.2" y="243.5">CE</text>
<text x="150.8" y="244.1" transform="rotate(-90 150.8 244.1)">GND</text>
<text x="42.4" y="247.9">C1</text>
<text x="42.4" y="250.4">100n</text>
<text x="52.5" y="247.9">C2</text>
<text x="52.5" y="250.4">100n</text>
<text x="61.4" y="247.9">C3</text>
<text x="61.4" y="250.4">100n</text>
<text x="70.3" y="247.9">C4</text>
<text x="70.3" y="250.4">100n</text>
<text x="79.2" y="247.9">C5</text>
<text x="79.2" y="250.4">100n</text>
<text x="88.1" y="247.9">C6</text>
<text x="88.1" y="250.4">100n</text>
</g>
<g font-size="1.3" fill="#a90000">
<text x="149.7" y="33.1" transform="rotate(-90 149.7 33.1)">20</text>
<text x="139" y="36.7">2</text>
<text x="139" y="39.2">3</text>
<text x="139" y="41.8">4</text>
<text x="158.7" y="41.8">16</text>
<text x="158.7" y="39.2">17</text>
<text x="158.7" y="36.7">18</text>
<text x="139" y="44.3">5</text>
<text x="139" y="46.9">6</text>
<text x="158.7" y="46.9">14</text>
<text x="158.7" y="44.3">15</text>
<text x="139" y="49.4">7</text>
<text x="139" y="51.9">8</text>
<text x="158.7" y="51.9">12</text>
<text x="158.7" y="49.4">13</text>
<text x="139" y="59.6">1</text>
<text x="139" y="54.5">9</text>
<text x="158.7" y="54.5">11</text>
<text x="323.8" y="59.6">1</text>
<text x="335.2" y="59.6">2</text>
<text x="138.4" y="62.1">19</text>
<text x="149.7" y="68.6" transform="rotate(-90 149.7 68.6)">10</text>
<text x="323.8" y="74.8">3</text>
<text x="335.2" y="74.8">4</text>
<text x="43.2" y="79.9">A1</text>
<text x="43.2" y="82.4">A2</text>
<text x="73.6" y="79.9">B1</text>
<text x="73.6" y="82.4">B2</text>
<text x="43.2" y="85">A3</text>
<text x="43.2" y="87.5">A4</text>
<text x="73.6" y="85">B3</text>
<text x="73.6" y="87.5">B4</text>
<text x="43.2" y="90">A5</text>
<text x="43.2" y="95.1">A7</text>
<text x="73.6" y="90">B5</text>
<text x="73.6" y="95.1">B7</text>
<text x="149.7" y="94" transform="rotate(-90 149.7 94)">20</text>
<text x="323.8" y="90">5</text>
<text x="335.2" y="90">6</text>
<text x="43.2" y="97.7">A8</text>
<text x="43.2" y="100.2">A9</text>
<text x="73.6" y="97.7">B8</text>
<text x="73.6" y="100.2">B9</text>
<text x="139" y="97.7">2</text>
<text x="139" y="100.2">3</text>
<text x="158.7" y="100.2">17</text>
<text x="158.7" y="97.7">18</text>
<text x="73" y="102.7">B10 A0</text>
<text x="73" y="105.3">B11 A1</text>
<text x="73" y="107.8">B12 A2</text>
<text x="139" y="102.7">4</text>
<text x="139" y="105.3">5</text>
<text x="139" y="107.8">6</text>
<text x="158.7" y="107.8">14</text>
<text x="158.7" y="105.3">15</text>
<text x="158.7" y="102.7">16</text>
<text x="323.8" y="105.3">9</text>
<text x="335.2" y="105.3">8</text>
<text x="73" y="110.4">B13 A3</text>
<text x="73" y="112.9">B14 A15</text>
<text x="139" y="110.4">7</text>
<text x="139" y="112.9">8</text>
<text x="158.7" y="112.9">12</text>
<text x="158.7" y="110.4">13</text>
<text x="42.6" y="118">A16</text>
<text x="73" y="115.4">B15 A14</text>
<text x="73" y="118">B16 A13</text>
<text x="139" y="115.4">9</text>
<text x="158.7" y="115.4">11</text>
<text x="323.1" y="119.2">11</text>
<text x="334.6" y="119.2">10 nRESET</text>
<text x="73" y="120.5">B17 A12</text>
<text x="73" y="123.1">B18 A11</text>
<text x="73" y="125.6">B19 A10</text>
<text x="138.4" y="123.1">19</text>
<text x="139" y="120.5">1</text>
<text x="42.6" y="130.7">A21</text>
<text x="73" y="128.1">B20 A9</text>
<text x="73" y="130.7">B21 A8</text>
<text x="149.7" y="129.6" transform="rotate(-90 149.7 129.6)">10</text>
<text x="73" y="133.2">B22 A7</text>
<text x="73" y="135.8">B23 A6</text>
<text x="323.1" y="134.5">13</text>
<text x="334.6" y="134.5">12</text>
<text x="42.6" y="140.8">A25</text>
<text x="42.6" y="143.4">A26</text>
<text x="73" y="138.3">B24 A5</text>
<text x="73" y="140.8">B25 A4</text>
<text x="73" y="143.4">B26</text>
<text x="73" y="145.9">B27</text>
<text x="73" y="148.5">B28</text>
<text x="42.6" y="153.5">A30</text>
<text x="73" y="151">B29</text>
<text x="73" y="153.5">B30</text>
<text x="149.7" y="153.7" transform="rotate(-90 149.7 153.7)">20</text>
<text x="330.1" y="151.2" transform="rotate(-90 330.1 151.2)">14</text>
<text x="42.6" y="156.1">A31</text>
<text x="73" y="156.1">B31</text>
<text x="73" y="158.6">B32 GND</text>
<text x="139" y="157.3">2</text>
<text x="139" y="159.9">3</text>
<text x="158.7" y="159.9">17</text>
<text x="158.7" y="157.3">18</text>
<text x="244" y="157.3">1</text>
<text x="255.2" y="159.9">3</text>
<text x="139" y="162.4">4</text>
<text x="139" y="165">5</text>
<text x="139" y="167.5">6</text>
<text x="158.7" y="167.5">14</text>
<text x="158.7" y="165">15</text>
<text x="158.7" y="162.4">16</text>
<text x="244" y="162.4">2</text>
<text x="139" y="170">7</text>
<text x="139" y="172.6">8</text>
<text x="158.7" y="172.6">12</text>
<text x="158.7" y="170">13</text>
<text x="244" y="172.6">4</text>
<text x="330.1" y="170.9" transform="rotate(-90 330.1 170.9)">7</text>
<text x="139" y="175.1">9</text>
<text x="158.7" y="175.1">11</text>
<text x="244" y="177.7">5</text>
<text x="255.2" y="175.1">6</text>
<text x="138.4" y="182.7">19</text>
<text x="139" y="180.2">1</text>
<text x="149.7" y="189.3" transform="rotate(-90 149.7 189.3)">10</text>
<text x="244" y="187.8">9</text>
<text x="255.2" y="190.4">8</text>
<text x="254.6" y="204.3">11</text>
<text x="149.7" y="213.4" transform="rotate(-90 149.7 213.4)">20</text>
<text x="139" y="217">2</text>
<text x="139" y="219.6">3</text>
<text x="158.7" y="219.6">17</text>
<text x="158.7" y="217">18</text>
<text x="250.1" y="221" transform="rotate(-90 250.1 221)">14</text>
<text x="139" y="222.1">4</text>
<text x="139" y="224.7">5</text>
<text x="139" y="227.2">6</text>
<text x="158.7" y="227.2">14</text>
<text x="158.7" y="224.7">15</text>
<text x="158.7" y="222.1">16</text>
<text x="139" y="229.7">7</text>
<text x="139" y="232.3">8</text>
<text x="158.7" y="232.3">12</text>
<text x="158.7" y="229.7">13</text>
<text x="139" y="239.9">1</text>
<text x="139" y="234.8">9</text>
<text x="158.7" y="234.8">11</text>
<text x="138.4" y="242.4">19</text>
<text x="250.1" y="240.8" transform="rotate(-90 250.1 240.8)">7</text>
<text x="149.7" y="249" transform="rotate(-90 149.7 249)">10</text>
</g>
</svg>
